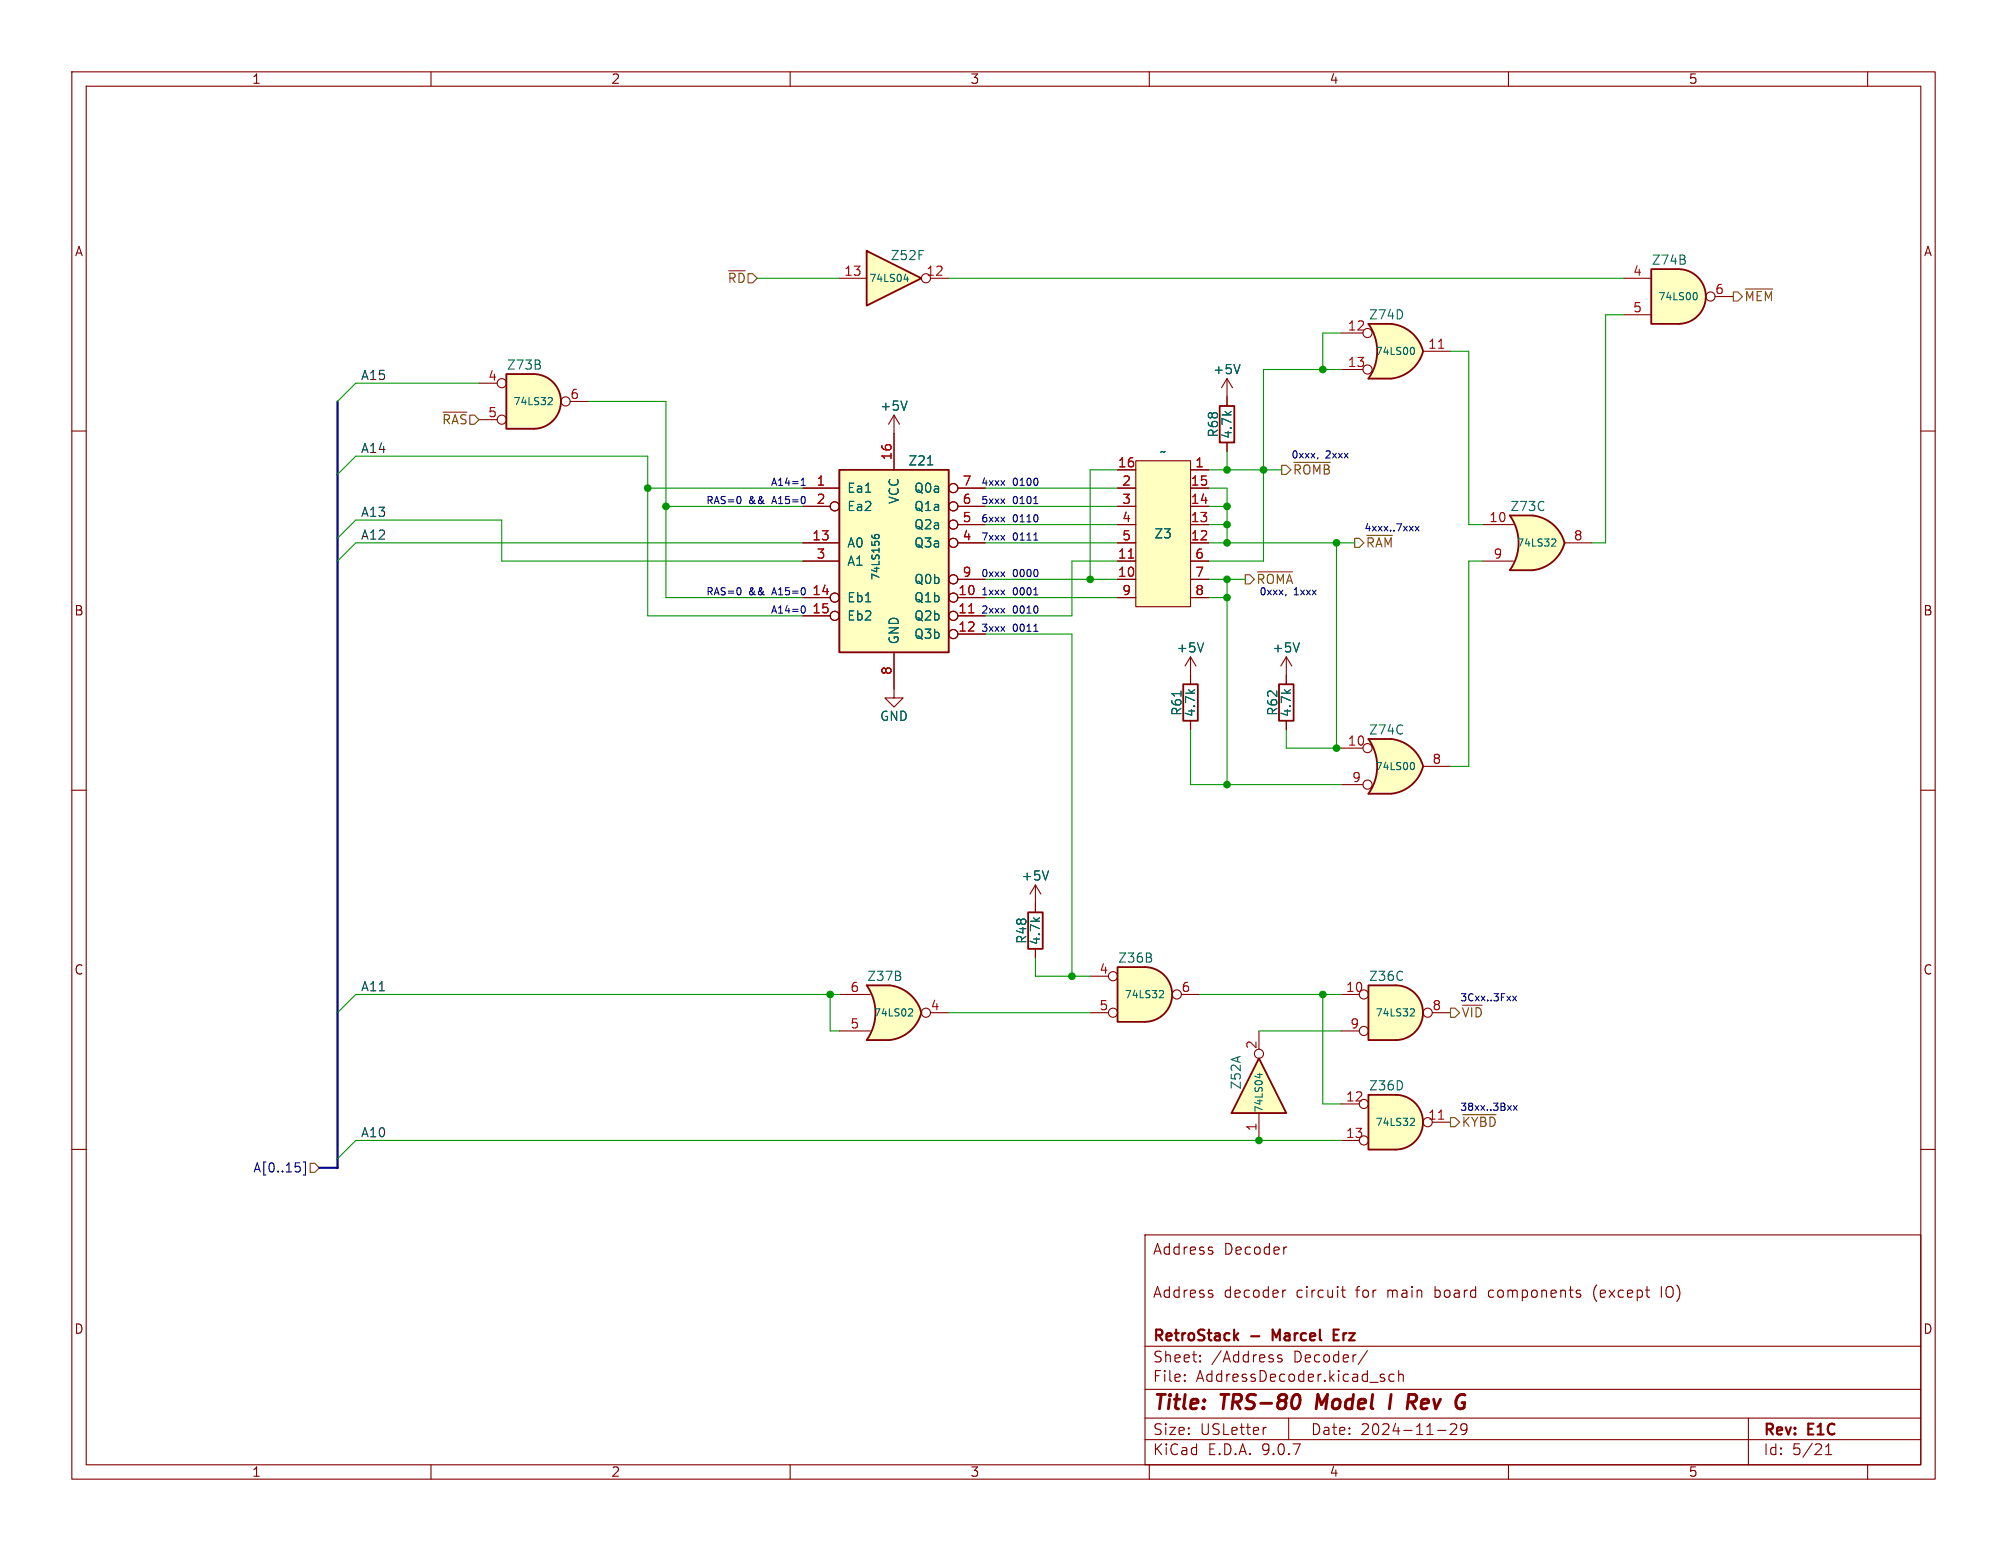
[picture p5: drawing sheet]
<svg xmlns="http://www.w3.org/2000/svg" width="279mm" height="216mm" viewBox="0 0 279 216" stroke-linecap="round" stroke-linejoin="round" font-family="sans-serif">
<g fill="none" stroke="#840000" stroke-width=".15">
<path d="M10 10h259.4v195.9h-259.4zM12 12h255.4v191.9h-255.4zM60 10v2M110 10v2M160 10v2M210 10v2M260 10v2M10 60h2M267.4 60h2M10 110h2M267.4 110h2M10 160h2"/>
<path d="M159.4 171.9h108v32h-108zM168.6 174.1l.3 .2-.1 .2-.2 .1M168.6 179.6l.2 .1M168.6 173.6l.2 .1M179 179.6l-.3 .1-.1 .2M179.1 173.6l-.2 .1M186.7 179.6h.6M186.9 179.1v1.3l.1 .1 .3 .1M219.6 179.6l.4 .1M221.9 179.5v.4v.6M231.3 179.1v1.5M267.4 160h2"/>
<path d="M159.4 197.4h108M159.4 193.4h108M159.4 187.4h108M164.9 192.1l.1 .1-.1 .1M164.9 192.1v.1v.1M164.9 191.4v.1M164.9 192.1v.2M164.9 191.4h.1l-.1 .1M167.1 189.4v.1v.1M167.1 189.4l-.1 .1 .1 .1M167.1 188.7v.1M167.1 189.4v.2"/>
<path d="M167.1 188.7h-.1l.1 .1M168.6 180.1l.3 .2-.1 .2-.2 .1M176.3 198.7l-.3 .1M178.4 188.7l-.3-.1-.2 .2v.2l.5 .2 .1 .1-.1 .2-.1 .1-.4-.1M179.4 197.4v3M190.4 188l-1.3 1.9M192.4 191.8l.3 .1 .1 .2-.2 .2h-.3M192.4 191.3l.3 .1M194.1 191.4l-.5-.1-.2 .3v.4l.1 .2 .1 .1 .5-.1M194.7 191.4a.37 .37 0 0 1 .7 .1v.8M194.7 190.8v1.5M200.1 199.1h1.2"/>
<path d="M201.9 198.3l.2-.1 .5 .1a.41 .41 0 0 1 .1 .5l-.8 .9h.9M204.2 198.8l-.3 .3h-.3l-.2-.3v-.3l.1-.2 .4-.1 .2 .1a.99 .99 0 0 1-.3 1.4h-.3M219.6 180.1l.4 .1 .1 .2-.2 .2h-.3M243.4 197.4v6.5M60 203.9v2M110 203.9v2M159.4 200.4h108M160 203.9v2M210 203.9v2M254.1 202.5h.9M254.1 201.4l.5-.4v1.5M260 203.9v2"/>
</g>
<path d="M180.8 194.2a1.31 1.31 0 0 1 0 1.5M183.5 194.1l-.3 2M193.7 194.1l-.3 2M197.1 194.2a.53 .53 0 0 1 0 .8" fill="none" stroke="#840000" stroke-width=".4"/>
<path d="M172 186l.4 .6M172.4 185.6l-.6 .5M177.7 186.1l-.5-1v1.5M185.7 185.8h.5M186.4 185.1h-.7v1.5h.7" fill="none" stroke="#840000" stroke-width=".3"/>
<path d="M175.3 147.3l3.8 7.6h-7.7z" fill="#ffffc2"/>
<path d="M175.3 147.3l3.8 7.6h-7.7z" fill="none" stroke="#840000" stroke-width=".25"/>
<g fill="none" stroke="#840000" stroke-width=".15">
<path d="M179.1 91.4l-.8 1.3M179.1 91.4l.7 1.3M179.1 91.4v2.6M175.3 143.5v2.6M175.3 154.9v3.9"/>
<circle cx="175.3" cy="146.7" r=".63"/>
</g>
<path d="M180.9 89.5l-.4 1.2M175 149.6h.7M175.4 149.4v.6" fill="none" stroke="#006464" stroke-width=".15"/>
<path d="M158.1 64.1h7.6v20.4h-7.6z" fill="#ffffc2"/>
<g fill="none" stroke="#840000" stroke-width=".15">
<path d="M155.6 65.4h2.5M155.6 67.9h2.5M155.6 70.5h2.5M155.6 73h2.5M155.6 75.6h2.5M155.6 78.1h2.5M158.1 64.1h7.6v20.4h-7.6zM165.7 65.4h2.6M165.7 67.9h2.6M165.7 70.5h2.6M165.7 73h2.6M165.7 75.6h2.6"/>
<path d="M165.7 78.1h2.6M155.6 80.6h2.5M155.6 83.2h2.5M165.7 80.6h2.6M165.7 83.2h2.6"/>
</g>
<path d="M157.1 77.7h.7" fill="none" stroke="#a90000" stroke-width=".15"/>
<path d="M74.3 52.1a3.8 3.8 0 0 1 3.8 3.8 3.8 3.8 0 0 1-3.8 3.8z" fill="#ffffc2" stroke="#ffffc2" stroke-width=".14"/>
<path d="M70.5 52.1h3.8v7.6h-3.8z" fill="#ffffc2"/>
<path d="M70.5 52.1h3.8a3.8 3.8 0 0 1 3.8 3.8 3.8 3.8 0 0 1-3.8 3.8h-3.8z" fill="none" stroke="#840000" stroke-width=".25"/>
<g fill="none" stroke="#840000" stroke-width=".15">
<path d="M66.7 53.3h2.5M66.7 58.4h2.5M79.4 55.9h2.5"/>
<circle cx="69.8" cy="58.4" r=".63"/>
<circle cx="69.8" cy="53.3" r=".63"/>
<circle cx="78.7" cy="55.9" r=".63"/>
</g>
<path d="M76.5 55.3l.3 .1 .1 .2-.6 .7h.6" fill="none" stroke="#006464" stroke-width=".15"/>
<path d="M116.8 65.4h15.3v25.4h-15.3z" fill="#ffffc2"/>
<path d="M116.8 65.4h15.3v25.4h-15.3z" fill="none" stroke="#840000" stroke-width=".25"/>
<g fill="none" stroke="#840000" stroke-width=".15">
<path d="M111.8 67.9h5M111.8 70.5h3.8M111.8 75.6h5M111.8 78.1h5M124.5 60.3v5.1M133.3 67.9h3.9M133.3 70.5h3.9M133.3 75.6h3.9M133.3 73h3.9M111.8 83.2h3.8M111.8 85.7h3.8M124.5 90.8v5.1"/>
<path d="M133.3 83.2h3.9M133.3 85.7h3.9M133.3 80.6h3.9M133.3 88.3h3.9"/>
<circle cx="116.2" cy="70.5" r=".63"/>
<circle cx="132.7" cy="73" r=".63"/>
<circle cx="132.7" cy="75.6" r=".63"/>
<circle cx="132.7" cy="67.9" r=".63"/>
<circle cx="132.7" cy="70.5" r=".63"/>
<circle cx="116.2" cy="85.7" r=".63"/>
<circle cx="116.2" cy="83.2" r=".63"/>
<circle cx="132.7" cy="83.2" r=".63"/>
<circle cx="132.7" cy="80.6" r=".63"/>
<circle cx="132.7" cy="85.7" r=".63"/>
<circle cx="132.7" cy="88.3" r=".63"/>
</g>
<path d="M134.9 85.3h.7" fill="none" stroke="#a90000" stroke-width=".15"/>
<path d="M121.4 74.5v.3l.2 .1M121.8 74.9v-.3l.1-.2 .4 .1v.4M129.1 64.7h.8" fill="none" stroke="#006464" stroke-width=".15"/>
<path d="M120.6 34.9l7.7 3.8-7.7 3.8z" fill="#ffffc2"/>
<path d="M120.6 34.9l7.7 3.8-7.7 3.8z" fill="none" stroke="#840000" stroke-width=".25"/>
<g fill="none" stroke="#840000" stroke-width=".15">
<path d="M116.8 38.7h3.8M129.5 38.7h2.6M124.5 57.8l-.8 1.3M124.5 57.8l.7 1.3M124.5 57.8v2.5"/>
<circle cx="128.9" cy="38.7" r=".63"/>
</g>
<path d="M125.8 38.9h.7M126.3 38.5v.7M126.3 55.8l-.4 1.3" fill="none" stroke="#006464" stroke-width=".15"/>
<path d="M159.4 134.6a3.8 3.8 0 0 1 3.8 3.8 3.8 3.8 0 0 1-3.8 3.8z" fill="#ffffc2" stroke="#ffffc2" stroke-width=".14"/>
<path d="M155.6 134.6h3.8v7.6h-3.8z" fill="#ffffc2"/>
<path d="M155.6 134.6h3.8a3.8 3.8 0 0 1 3.8 3.8 3.8 3.8 0 0 1-3.8 3.8h-3.8z" fill="none" stroke="#840000" stroke-width=".25"/>
<g fill="none" stroke="#840000" stroke-width=".15">
<path d="M151.8 135.9h2.5M164.5 138.4h2.5M151.8 141h2.5"/>
<circle cx="154.9" cy="135.9" r=".63"/>
<circle cx="163.8" cy="138.4" r=".63"/>
<circle cx="154.9" cy="141" r=".63"/>
</g>
<path d="M161.6 137.9h.3l.1 .3-.6 .7h.6" fill="none" stroke="#006464" stroke-width=".15"/>
<path d="M120.6 137.2h3.2M120.6 144.8h3.2" fill="none" stroke="#ffffc2" stroke-width=".14"/>
<g fill="#ffffc2" stroke="#ffffc2" stroke-width=".14">
<path d="M123.9 137.2a5.2 5.2 0 0 1 4.4 3.8l-5.1 1.3z"/>
<path d="M123.3 139.7l5 1.3a5.1 5.1 0 0 1-4.4 3.8z"/>
</g>
<path d="M120.6 137.2h3.2v7.6h-3.2a6.6 6.6 0 0 0 0-7.6z" fill="#ffffc2"/>
<path d="M123.8 137.2h-3.2a6.6 6.6 0 0 1 0 7.6h3.2M123.9 137.2a5.2 5.2 0 0 1 4.4 3.8M128.3 141a5.1 5.1 0 0 1-4.4 3.8" fill="none" stroke="#840000" stroke-width=".25"/>
<g fill="none" stroke="#840000" stroke-width=".15">
<path d="M116.8 138.4h4.4M116.8 143.5h4.4M129.5 141h2.6"/>
<circle cx="128.9" cy="141" r=".63"/>
</g>
<path d="M126.6 140.4l.4 .1 .1 .2-.7 .7h.7" fill="none" stroke="#006464" stroke-width=".15"/>
<path d="M233.7 37.5a3.8 3.8 0 0 1 3.8 3.8 3.8 3.8 0 0 1-3.8 3.8z" fill="#ffffc2" stroke="#ffffc2" stroke-width=".14"/>
<path d="M229.9 37.5h3.8v7.6h-3.8z" fill="#ffffc2"/>
<path d="M229.9 37.5h3.8a3.8 3.8 0 0 1 3.8 3.8 3.8 3.8 0 0 1-3.8 3.8h-3.8z" fill="none" stroke="#840000" stroke-width=".25"/>
<g fill="none" stroke="#840000" stroke-width=".15">
<path d="M226.1 38.7h3.8M226.1 43.8h3.8M238.8 41.3h2.5"/>
<circle cx="238.1" cy="41.3" r=".63"/>
</g>
<path d="M235.9 40.7a.53 .53 0 0 1 .4 .5 .53 .53 0 0 1-.4 .5" fill="none" stroke="#006464" stroke-width=".15"/>
<path d="M210.2 79.4h3.2M210.2 71.8h3.2" fill="none" stroke="#ffffc2" stroke-width=".14"/>
<g fill="#ffffc2" stroke="#ffffc2" stroke-width=".14">
<path d="M213.4 71.8a5.2 5.2 0 0 1 4.4 3.8l-5 1.3z"/>
<path d="M212.8 74.3l5 1.3a5.1 5.1 0 0 1-4.4 3.8z"/>
</g>
<path d="M210.2 71.8h3.2v7.6h-3.2a6.6 6.6 0 0 0 0-7.6z" fill="#ffffc2"/>
<path d="M169.8 56.5h2v5.1h-2zM213.4 71.8h-3.2a6.6 6.6 0 0 1 0 7.6h3.2M213.4 71.8a5.2 5.2 0 0 1 4.4 3.8 5.1 5.1 0 0 1-4.4 3.8" fill="none" stroke="#840000" stroke-width=".25"/>
<path d="M170.8 55.2v1.3M170.8 61.6v1.3M206.4 78.1h4.3M206.4 73h4.3M217.8 75.6h3.8M124.5 95.9v1.3h1.2l-1.2 1.2-1.3-1.2h1.3" fill="none" stroke="#840000" stroke-width=".15"/>
<path d="M216.2 75l.3 .1 .1 .2-.6 .7h.6" fill="none" stroke="#006464" stroke-width=".15"/>
<path d="M190.5 110.5h3.2M190.5 102.9h3.2" fill="none" stroke="#ffffc2" stroke-width=".14"/>
<g fill="#ffffc2" stroke="#ffffc2" stroke-width=".14">
<path d="M193.7 102.9a5.2 5.2 0 0 1 4.4 3.8l-5 1.3z"/>
<path d="M193.1 105.4l5 1.3a5.1 5.1 0 0 1-4.4 3.8z"/>
</g>
<path d="M190.5 102.9h3.2v7.6h-3.2a6.6 6.6 0 0 0 0-7.6z" fill="#ffffc2"/>
<path d="M164.7 95.3h2.1v5h-2.1zM193.7 102.9h-3.2a6.6 6.6 0 0 1 0 7.6h3.2M193.7 102.9a5.2 5.2 0 0 1 4.4 3.8M198.1 106.7a5.1 5.1 0 0 1-4.4 3.8M143.1 127h2.1v5.1h-2.1z" fill="none" stroke="#840000" stroke-width=".25"/>
<g fill="none" stroke="#840000" stroke-width=".15">
<path d="M165.7 91.4v3.9M165.7 91.4l-.7 1.3M165.7 91.4l.8 1.3M165.7 100.3v1.3M186.7 109.2h3M186.7 104.1h3M198.1 106.7h3.8M144.1 123.2v3.8M144.1 132.1v1.3M144.1 123.2l-.7 1.3M144.1 123.2l.8 1.3"/>
<circle cx="190.4" cy="109.2" r=".63"/>
<circle cx="190.4" cy="104.1" r=".63"/>
</g>
<path d="M164.4 96.2v.7M167.5 89.5l-.4 1.2M196.6 106.1a.53 .53 0 0 1 .3 .5 .53 .53 0 0 1-.3 .5M146 121.2l-.5 1.3" fill="none" stroke="#006464" stroke-width=".15"/>
<path d="M194.3 152.4a3.8 3.8 0 0 1 3.8 3.8 3.8 3.8 0 0 1-3.8 3.8z" fill="#ffffc2" stroke="#ffffc2" stroke-width=".14"/>
<path d="M190.5 152.4h3.8v7.6h-3.8z" fill="#ffffc2"/>
<path d="M190.5 152.4h3.8a3.8 3.8 0 0 1 3.8 3.8 3.8 3.8 0 0 1-3.8 3.8h-3.8z" fill="none" stroke="#840000" stroke-width=".25"/>
<g fill="none" stroke="#840000" stroke-width=".15">
<path d="M186.7 153.7h2.5M186.7 158.8h2.5M199.4 156.2h2.5"/>
<circle cx="189.9" cy="158.7" r=".63"/>
<circle cx="189.9" cy="153.7" r=".63"/>
<circle cx="198.8" cy="156.2" r=".63"/>
</g>
<path d="M200.3 155.8h.7" fill="none" stroke="#a90000" stroke-width=".15"/>
<path d="M196.5 155.7h.3l.1 .3-.6 .7h.6" fill="none" stroke="#006464" stroke-width=".15"/>
<path d="M194.3 137.2a3.8 3.8 0 0 1 3.8 3.8 3.8 3.8 0 0 1-3.8 3.8z" fill="#ffffc2" stroke="#ffffc2" stroke-width=".14"/>
<path d="M190.5 137.2h3.8v7.6h-3.8z" fill="#ffffc2"/>
<path d="M178.1 95.3h2v5h-2zM190.5 137.2h3.8a3.8 3.8 0 0 1 3.8 3.8 3.8 3.8 0 0 1-3.8 3.8h-3.8z" fill="none" stroke="#840000" stroke-width=".25"/>
<g fill="none" stroke="#840000" stroke-width=".15">
<path d="M179.1 94v1.3M179.1 100.3v1.3M186.7 138.4h2.5M186.7 143.5h2.5M199.4 141h2.5"/>
<circle cx="189.9" cy="138.4" r=".63"/>
<circle cx="189.9" cy="143.5" r=".63"/>
<circle cx="198.8" cy="141" r=".63"/>
</g>
<path d="M196.5 140.4l.3 .1 .1 .2-.6 .7h.6" fill="none" stroke="#006464" stroke-width=".15"/>
<path d="M190.5 45.1h3.2M190.5 52.7h3.2" fill="none" stroke="#ffffc2" stroke-width=".14"/>
<g fill="#ffffc2" stroke="#ffffc2" stroke-width=".14">
<path d="M193.1 47.5l5 1.4a5.2 5.2 0 0 1-4.4 3.8z"/>
<path d="M193.7 45.1a5.1 5.1 0 0 1 4.4 3.8l-5 1.3z"/>
</g>
<path d="M190.5 45.1h3.2v7.6h-3.2a6.7 6.7 0 0 0 0-7.6z" fill="#ffffc2"/>
<path d="M193.7 45.1h-3.2a6.6 6.6 0 0 1 0 7.6h3.2M193.7 45.1a5.2 5.2 0 0 1 4.4 3.8 5.2 5.2 0 0 1-4.4 3.8" fill="none" stroke="#840000" stroke-width=".25"/>
<g fill="none" stroke="#840000" stroke-width=".15">
<path d="M170.8 52.7l-.7 1.3M170.8 52.7l.8 1.3M170.8 52.7v3.8M186.7 46.4h3M186.7 51.4h3M198.1 48.9h3.8M111.8 67.9h5M111.8 70.5h3.8M111.8 75.6h5M111.8 78.1h5M124.5 60.3v5.1M133.3 67.9h3.9"/>
<path d="M133.3 70.5h3.9M133.3 75.6h3.9M133.3 73h3.9M155.6 67.9h2.5M155.6 70.5h2.5M155.6 75.6h2.5M155.6 78.1h2.5M155.6 73h2.5M155.6 65.4h2.5M165.7 67.9h2.6M165.7 70.5h2.6M165.7 75.6h2.6"/>
<path d="M165.7 78.1h2.6M165.7 73h2.6M165.7 65.4h2.6M170.8 61.6v1.3M111.8 83.2h3.8M111.8 85.7h3.8M124.5 90.8v5.1M133.3 83.2h3.9M133.3 85.7h3.9M133.3 80.6h3.9M133.3 88.3h3.9M155.6 83.2h2.5"/>
<path d="M155.6 80.6h2.5M165.7 83.2h2.6M165.7 80.6h2.6M165.7 94v1.3M179.1 94v1.3M165.7 100.3v1.3M179.1 100.3v1.3M144.1 125.7v1.3M144.1 132.1v1.3"/>
<circle cx="190.4" cy="51.4" r=".63"/>
<circle cx="190.4" cy="46.4" r=".63"/>
<circle cx="116.2" cy="70.5" r=".63"/>
<circle cx="132.7" cy="73" r=".63"/>
<circle cx="132.7" cy="75.6" r=".63"/>
<circle cx="132.7" cy="67.9" r=".63"/>
<circle cx="132.7" cy="70.5" r=".63"/>
<circle cx="116.2" cy="85.7" r=".63"/>
<circle cx="116.2" cy="83.2" r=".63"/>
<circle cx="132.7" cy="83.2" r=".63"/>
<circle cx="132.7" cy="80.6" r=".63"/>
<circle cx="132.7" cy="85.7" r=".63"/>
<circle cx="132.7" cy="88.3" r=".63"/>
</g>
<path d="M200.3 48.5h.7M157.1 77.7h.7M134.9 85.3h.7" fill="none" stroke="#a90000" stroke-width=".15"/>
<path d="M126.3 55.8l-.4 1.3M172.6 50.7l-.4 1.3M196.6 48.3a.53 .53 0 0 1 .3 .5 .53 .53 0 0 1-.3 .5M121.4 74.5v.3l.2 .1M121.8 74.9v-.3l.1-.2 .4 .1v.4M129.1 64.7h.8M164.4 96.2v.7M167.5 89.5l-.4 1.2M180.9 89.5l-.4 1.2M146 121.2l-.5 1.3" fill="none" stroke="#006464" stroke-width=".15"/>
<g fill="none" stroke="#725600" stroke-width=".15">
<path d="M101.4 37.7h2.3M61.7 57.4h3.3M241.3 40.6h.6l.7 .7-.7 .6h-.6zM243 40.2h3.8M175 79.6h4.9M178.4 64.8h.7l.6 .6-.6 .6h-.7zM180.1 64.4h5.1M188.6 74.9h.6l.7 .7-.7 .6h-.6zM190.3 74.5h3.5M173.4 80h.6l.6 .6-.6 .7h-.6zM203.6 139.9h2.7M201.9 140.3h.7l.6 .7-.6 .6h-.7z"/>
<path d="M201.9 155.6h.7l.6 .6-.6 .6h-.7zM203.6 155.2h4.7M43.2 161.9h.6l.6 .7-.6 .6h-.6z"/>
</g>
<path d="M41.7 162.5v.5M42.2 161.7h.3v1.9h-.3" fill="none" stroke="#000084" stroke-width=".15"/>
<path d="M47 55.9v106.7h-2.6" fill="none" stroke="#000084" stroke-width=".3"/>
<g fill="none" stroke="#009600" stroke-width=".15">
<path d="M105.4 38.7h11.4M132.1 38.7h94M66.7 53.3h-17.2l-2.5 2.6M81.9 55.9h10.8v27.3h19.1M186.7 46.4h-2.6v5M186.7 51.4h-10.8v26.7h-7.6M201.9 48.9h2.6v24.1h1.9M226.1 43.8h-2.6v31.8h-1.9M47 74.9l2.5-2.5h20.3v5.7h42M47 66l2.5-2.5h40.7v22.2h21.6M90.2 67.9h21.6M92.7 70.5h19.1"/>
<path d="M111.8 75.6h-62.3l-2.5 2.5M137.2 73h18.4M137.2 75.6h18.4M137.2 70.5h18.4M137.2 67.9h18.4M155.6 78.1h-6.4v7.6h-12M155.6 65.4h-3.8v15.2M168.3 73h2.5M168.3 67.9h2.5v7.7M168.3 75.6h20.3M168.3 65.4h10.1M168.3 70.5h2.5"/>
<path d="M170.8 62.9v2.5M186.1 75.6v28.5M206.4 78.1h-1.9v28.6h-2.6M137.2 88.3h12v47.6M137.2 83.2h18.4M137.2 80.6h18.4M168.3 83.2h2.5M168.3 80.6h5.1M170.8 80.6v28.6M165.7 101.6v7.6h21M179.1 101.6v2.5h7.6M115.6 138.4v5.1h1.2"/>
<path d="M116.8 138.4h-67.3l-2.5 2.6M144.1 133.4v2.5h7.7M167 138.4h19.7M184.1 138.4v15.3h2.6M132.1 141h19.7M175.3 143.5h11.4M186.7 158.8h-137.2l-2.5 2.5"/>
</g>
<g fill="none" stroke="#0000c2" stroke-width=".15">
<path d="M103.1 69.2l.1 .3-.1 .5M111.5 67.6h.6M111.5 66.9l.3-.3v1M139.3 79.6l.6 .7M139.3 69.4l.6 .7M139.3 66.9l.6 .7M139.3 72l.6 .6M139.3 74.5l.6 .7M139.9 79.6l-.6 .7M139.9 69.4l-.6 .7M139.9 66.9l-.6 .7M139.9 72l-.6 .6"/>
<path d="M139.9 74.5l-.6 .7M143.9 75.2h.6M143.9 70.1h.6M144 69.3l.2-.2v1M144 74.4l.2-.2v1M144.2 79.3a.53 .53 0 0 1 .3 .5 .53 .53 0 0 1-.3 .5M144.2 66.6a.53 .53 0 0 1 .3 .5 .53 .53 0 0 1-.3 .5M144.2 71.6a.53 .53 0 0 1 .3 .5 .53 .53 0 0 1-.3 .5M183.5 63.7l-.1 .2M197 73.2l.5 .7M197.5 73.2l-.5 .7M103.1 81.9l.1 .3-.1 .5"/>
<path d="M111.7 84.4l.1-.1a.53 .53 0 0 1 .3 .5 .53 .53 0 0 1-.3 .5h-.1M139.3 84.7l.6 .6M139.3 82.1l.6 .7M139.3 87.2l.6 .7M139.9 84.7l-.6 .6M139.9 82.1l-.6 .7M139.9 87.2l-.6 .7M143.9 82.8h.6M143.9 87.9h.6M144 82l.2-.2v1M144 87.1l.2-.2v1M144.2 84.3a.53 .53 0 0 1 .3 .5 .53 .53 0 0 1-.3 .5"/>
<path d="M179 82.8l-.1 .1M210.6 138.7l.5 .6M211.1 138.7l-.5 .6M210.7 153.9l.5 .7M211.2 153.9l-.5 .7"/>
</g>
<g fill="#009600" stroke="#009600" stroke-width=".15">
<circle cx="149.2" cy="135.9" r=".46"/>
<circle cx="170.8" cy="109.2" r=".46"/>
<circle cx="115.6" cy="138.4" r=".46"/>
<circle cx="92.7" cy="70.5" r=".46"/>
<circle cx="90.2" cy="67.9" r=".46"/>
<circle cx="170.8" cy="80.6" r=".46"/>
<circle cx="186.1" cy="75.6" r=".46"/>
<circle cx="175.3" cy="158.8" r=".46"/>
<circle cx="184.1" cy="138.4" r=".46"/>
<circle cx="186.1" cy="104.1" r=".46"/>
<circle cx="170.8" cy="70.5" r=".46"/>
<circle cx="184.1" cy="51.4" r=".46"/>
<circle cx="175.9" cy="65.4" r=".46"/>
<circle cx="170.8" cy="65.4" r=".46"/>
<circle cx="151.8" cy="80.6" r=".46"/>
<circle cx="170.8" cy="73" r=".46"/>
<circle cx="170.8" cy="75.6" r=".46"/>
<circle cx="170.8" cy="83.2" r=".46"/>
</g>
<g font-size="2.8" fill="#840000">
<text x="160.4" y="196.8">Title:</text>
<text x="170.1" y="196.8">TRS-80</text>
<text x="184.1" y="196.8">Model</text>
<text x="195.1" y="196.8">I</text>
<text x="198.4" y="196.8">Rev</text>
</g>
<g font-size="2.1" fill="#840000">
<text x="160.4" y="174.9">Address</text>
<text x="170.3" y="174.9">Decoder</text>
<text x="160.4" y="180.9">Address</text>
<text x="170.3" y="180.9">decoder</text>
<text x="180.5" y="180.9">circuit</text>
<text x="188.9" y="180.9">for</text>
<text x="193.4" y="180.9">main</text>
<text x="200.1" y="180.9">board</text>
<text x="207.8" y="180.9">components</text>
<text x="222.5" y="180.9">(except</text>
<text x="232.1" y="180.9">IO)</text>
<text x="160.4" y="189.9">Sheet:</text>
<text x="160.4" y="187.1">RetroStack</text>
<text x="168.6" y="189.9">/Address</text>
<text x="174.2" y="187.1">-</text>
<text x="177.8" y="187.1">Marcel</text>
<text x="180.1" y="189.9">Decoder/</text>
<text x="186.9" y="187.1">Erz</text>
<text x="160.4" y="192.6">File:</text>
<text x="166.5" y="192.6">AddressDecoder.kicad_sch</text>
<text x="160.4" y="202.8">KiCad</text>
<text x="160.4" y="200">Size:</text>
<text x="167.1" y="200">USLetter</text>
<text x="168.1" y="202.8">E.D.A.</text>
<text x="175.7" y="202.8">9.0.7</text>
<text x="182.4" y="200">Date:</text>
<text x="189.4" y="200">2024-11-29</text>
<text x="245.4" y="200.2">Rev:</text>
<text x="245.4" y="202.8">Id:</text>
<text x="249.5" y="202.8">5/21</text>
<text x="251.8" y="200.2">E1C</text>
</g>
<g font-size="1.8" fill="#840000">
<text x="35" y="11.9">1</text>
<text x="85" y="11.9">2</text>
<text x="135" y="11.9">3</text>
<text x="185" y="11.9">4</text>
<text x="235" y="11.9">5</text>
<text x="10.3" y="35.9">A</text>
<text x="267.7" y="35.9">A</text>
<text x="10.3" y="85.9">B</text>
<text x="267.7" y="85.9">B</text>
<text x="10.3" y="135.9">C</text>
<text x="267.7" y="135.9">C</text>
<text x="10.3" y="185.9">D</text>
<text x="267.7" y="185.9">D</text>
<text x="35" y="205.8">1</text>
<text x="85" y="205.8">2</text>
<text x="135" y="205.8">3</text>
<text x="185" y="205.8">4</text>
<text x="235" y="205.8">5</text>
</g>
<g font-size="1.8" fill="#725600">
<text x="101.2" y="39.6">~{RD}</text>
<text x="242.8" y="42.1">~{MEM}</text>
<text x="61.4" y="59.3">~{RAS}</text>
<text x="179.9" y="66.3">~{ROMB}</text>
<text x="190.1" y="76.4">~{RAM}</text>
<text x="174.8" y="81.5">~{ROMA}</text>
<text x="203.4" y="141.8">~{VID}</text>
<text x="203.4" y="157.1">~{KYBD}</text>
</g>
<g font-size="1.8" fill="#a90000">
<text x="117.4" y="38.5">13</text>
<text x="128.9" y="38.5">12</text>
<text x="227.3" y="38.5">4</text>
<text x="238.7" y="41">6</text>
<text x="187.5" y="46.1">12</text>
<text x="227.3" y="43.6">5</text>
<text x="67.9" y="53.1">4</text>
<text x="187.5" y="51.2">13</text>
<text x="198.7" y="48.6">11</text>
<text x="67.9" y="58.2">5</text>
<text x="79.3" y="55.6">6</text>
<text x="124.2" y="64.2" transform="rotate(-90 124.2 64.2)">16</text>
<text x="155.5" y="65.2">16</text>
<text x="166.3" y="65.2">1</text>
<text x="113.6" y="67.7">1</text>
<text x="113.6" y="70.2">2</text>
<text x="133.9" y="67.7">7</text>
<text x="133.9" y="70.2">6</text>
<text x="156.1" y="67.7">2</text>
<text x="156.1" y="70.2">3</text>
<text x="165.7" y="67.7">15</text>
<text x="165.7" y="70.2">14</text>
<text x="113" y="75.3">13</text>
<text x="113.6" y="77.9">3</text>
<text x="133.9" y="72.8">5</text>
<text x="133.9" y="75.3">4</text>
<text x="155.5" y="77.9">11</text>
<text x="156.1" y="72.8">4</text>
<text x="156.1" y="75.3">5</text>
<text x="165.7" y="72.8">13</text>
<text x="165.7" y="75.3">12</text>
<text x="166.3" y="77.9">6</text>
<text x="207.2" y="72.8">10</text>
<text x="207.8" y="77.9">9</text>
<text x="219" y="75.3">8</text>
<text x="113" y="82.9">14</text>
<text x="133.3" y="82.9">10</text>
<text x="133.9" y="80.4">9</text>
<text x="155.5" y="80.4">10</text>
<text x="156.1" y="82.9">9</text>
<text x="166.3" y="80.4">7</text>
<text x="166.3" y="82.9">8</text>
<text x="113" y="85.5">15</text>
<text x="133.3" y="85.5">11</text>
<text x="133.3" y="88">12</text>
<text x="124.2" y="94.1" transform="rotate(-90 124.2 94.1)">8</text>
<text x="187.5" y="103.9">10</text>
<text x="199.3" y="106.4">8</text>
<text x="188.1" y="109">9</text>
<text x="153" y="135.6">4</text>
<text x="118.3" y="143.3">5</text>
<text x="118.3" y="138.2">6</text>
<text x="129.5" y="140.7">4</text>
<text x="153" y="140.7">5</text>
<text x="164.4" y="138.2">6</text>
<text x="187.3" y="138.2">10</text>
<text x="187.9" y="143.3">9</text>
<text x="199.3" y="140.7">8</text>
<text x="175" y="146.1" transform="rotate(-90 175 146.1)">2</text>
<text x="187.3" y="153.4">12</text>
<text x="198.7" y="156">11</text>
<text x="175" y="157.6" transform="rotate(-90 175 157.6)">1</text>
<text x="187.3" y="158.5">13</text>
</g>
<g font-size="1.8" fill="#006464">
<text x="123.9" y="36.4">Z52F</text>
<text x="229.9" y="37.1">Z74B</text>
<text x="190.5" y="44.7">Z74D</text>
<text x="70.5" y="51.7">Z73B</text>
<text x="168.8" y="52.3">+5V</text>
<text x="122.4" y="57.4">+5V</text>
<text x="126.4" y="65">Z21</text>
<text x="161.4" y="63.7">~</text>
<text x="169.8" y="61" transform="rotate(-90 169.8 61)">R68</text>
<text x="171.7" y="61.2" transform="rotate(-90 171.7 61.2)">4.7k</text>
<text x="117.9" y="68.8">Ea1</text>
<text x="117.9" y="71.3">Ea2</text>
<text x="125.3" y="70.3" transform="rotate(-90 125.3 70.3)">VCC</text>
<text x="127.2" y="68.8">Q0a</text>
<text x="127.2" y="71.3">Q1a</text>
<text x="210.2" y="71.3">Z73C</text>
<text x="117.9" y="76.4">A0</text>
<text x="127.2" y="73.9">Q2a</text>
<text x="127.2" y="76.4">Q3a</text>
<text x="160.6" y="75.2">Z3</text>
<text x="117.9" y="79">A1</text>
<text x="127.2" y="81.5">Q0b</text>
<text x="117.9" y="84">Eb1</text>
<text x="117.9" y="86.6">Eb2</text>
<text x="125.3" y="89.8" transform="rotate(-90 125.3 89.8)">GND</text>
<text x="127.2" y="84">Q1b</text>
<text x="127.2" y="86.6">Q2b</text>
<text x="127.2" y="89.1">Q3b</text>
<text x="163.7" y="91">+5V</text>
<text x="177" y="91">+5V</text>
<text x="122.4" y="100.6">GND</text>
<text x="164.7" y="99.7" transform="rotate(-90 164.7 99.7)">R61</text>
<text x="166.6" y="99.9" transform="rotate(-90 166.6 99.9)">4.7k</text>
<text x="178" y="99.7" transform="rotate(-90 178 99.7)">R62</text>
<text x="179.9" y="99.9" transform="rotate(-90 179.9 99.9)">4.7k</text>
<text x="190.5" y="102.5">Z74C</text>
<text x="142.1" y="122.8">+5V</text>
<text x="143.1" y="131.5" transform="rotate(-90 143.1 131.5)">R48</text>
<text x="145" y="131.7" transform="rotate(-90 145 131.7)">4.7k</text>
<text x="120.6" y="136.8">Z37B</text>
<text x="155.6" y="134.2">Z36B</text>
<text x="190.5" y="136.8">Z36C</text>
<text x="172.9" y="151.8" transform="rotate(-90 172.9 151.8)">Z52A</text>
<text x="190.5" y="152">Z36D</text>
</g>
<g font-size="1.8" fill="#0f0f0f">
<text x="50.2" y="53">A15</text>
<text x="50.2" y="63.2">A14</text>
<text x="50.2" y="75.2">A12</text>
<text x="50.2" y="72">A13</text>
<text x="50.2" y="138.1">A11</text>
<text x="50.2" y="158.4">A10</text>
</g>
<text font-size="1.8" fill="#000084" x="35.2" y="163.4">A[0..15]</text>
<g font-size="1.4" fill="#006464">
<text x="120.9" y="39.5">74LS04</text>
<text x="230.8" y="42">74LS00</text>
<text x="191.4" y="49.6">74LS00</text>
<text x="71.4" y="56.6">74LS32</text>
<text x="211.1" y="76.3">74LS32</text>
<text x="122.6" y="80.9" transform="rotate(-90 122.6 80.9)">74LS156</text>
<text x="191.4" y="107.4">74LS00</text>
<text x="121.5" y="141.7">74LS02</text>
<text x="156.5" y="139.2">74LS32</text>
<text x="191.4" y="141.7">74LS32</text>
<text x="176" y="155" transform="rotate(-90 176 155)">74LS04</text>
<text x="191.4" y="156.9">74LS32</text>
</g>
<g font-size="1.4" fill="#0000c2">
<text x="179.7" y="63.9">0xxx,</text>
<text x="184.6" y="63.9">2xxx</text>
<text x="98.2" y="70.2">RAS=0</text>
<text x="104.2" y="70.2">&amp;&amp;</text>
<text x="107.2" y="67.7">A14=1</text>
<text x="107.7" y="70.2">A15=0</text>
<text x="136.5" y="70.2">5xxx</text>
<text x="136.5" y="67.7">4xxx</text>
<text x="140.7" y="70.2">0101</text>
<text x="140.7" y="67.7">0100</text>
<text x="136.5" y="72.8">6xxx</text>
<text x="136.5" y="75.3">7xxx</text>
<text x="140.7" y="75.3">0111</text>
<text x="140.7" y="72.8">0110</text>
<text x="189.9" y="74">4xxx..7xxx</text>
<text x="98.2" y="82.9">RAS=0</text>
<text x="104.2" y="82.9">&amp;&amp;</text>
<text x="107.7" y="82.9">A15=0</text>
<text x="136.5" y="80.4">0xxx</text>
<text x="136.5" y="82.9">1xxx</text>
<text x="140.7" y="80.4">0000</text>
<text x="140.7" y="82.9">0001</text>
<text x="175.3" y="82.9">0xxx,</text>
<text x="180.1" y="82.9">1xxx</text>
<text x="107.2" y="85.5">A14=0</text>
<text x="136.5" y="85.5">2xxx</text>
<text x="136.5" y="88">3xxx</text>
<text x="140.7" y="85.5">0010</text>
<text x="140.7" y="88">0011</text>
<text x="203.2" y="139.4">3Cxx..3Fxx</text>
<text x="203.2" y="154.7">38xx..3Bxx</text>
</g>
</svg>
